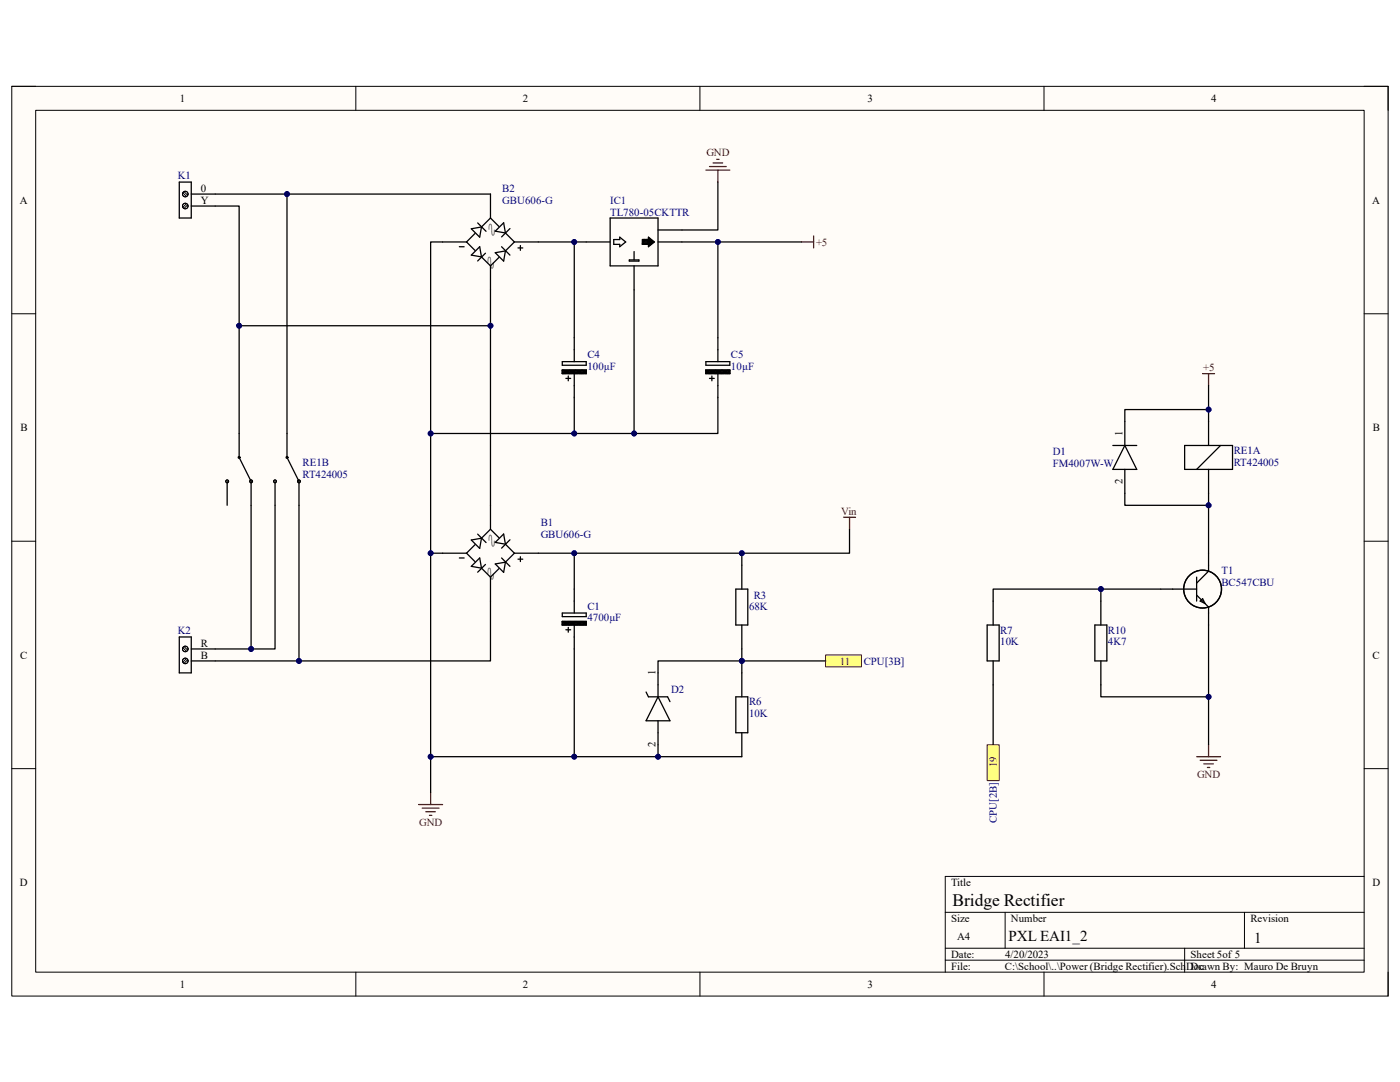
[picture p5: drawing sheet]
<svg xmlns="http://www.w3.org/2000/svg" width="279mm" height="216mm" viewBox="0 0 279 216" stroke-linecap="round" stroke-linejoin="round" font-family="sans-serif">
<path d="M2.3 17.2h274.7v181.6h-274.7z" fill-rule="evenodd" fill="#fffcf8"/>
<path d="M2.3 17.2h274.7v181.6h-274.7z" fill="none" stroke="#000" stroke-width=".2"/>
<path d="M7.1 22h265.1v172h-265.1z" fill-rule="evenodd" fill="#fffcf8"/>
<g fill="none" stroke="#000" stroke-width=".2">
<path d="M2.3 17.2h4.8M71 17.2v4.8M139.7 17.2v4.8M208.4 17.2v4.8M272.2 17.2h4.8v4.8M7.1 22h265.1v172h-265.1zM36.5 38.5l.7 .7M36.7 38.2l.8 .8M37.2 40.6l-.7 .8M37.5 40.9l-.8 .7M2.3 62.6h4.8M272.2 62.6h4.8"/>
<path d="M2.3 108h4.8M272.2 108h4.8M36.5 129.2l.7 .8M36.7 129l.8 .7M37.2 131.4l-.7 .7M37.5 131.6l-.8 .8M2.3 153.4h4.8M272.2 153.4h4.8M272.2 174.9h-83.6v19.1M71 194v4.8M139.7 194v4.8M188.6 182h83.6"/>
<path d="M188.6 189.2h83.6M188.6 191.6h83.6M200.6 182v7.2M208.4 194v4.8M236.4 189.2v4.8M248.4 182v7.2M277 194v4.8"/>
<circle cx="37" cy="38.7" r=".56"/>
<circle cx="37" cy="41.1" r=".56"/>
<circle cx="45.3" cy="96.1" r=".29"/>
<circle cx="50.1" cy="96.1" r=".29"/>
<circle cx="54.9" cy="96.1" r=".29"/>
<circle cx="59.7" cy="96.1" r=".29"/>
<circle cx="37" cy="131.9" r=".56"/>
<circle cx="37" cy="129.5" r=".56"/>
</g>
<g fill="none" stroke="#000" stroke-width=".25">
<path d="M35.8 36.3h2.4v7.2h-2.4zM38.2 38.7h4.7M97.9 38.7v4.8M38.2 41.1h4.7M88.3 48.3h4.8M91.7 49.2h.9M93.1 48.3l1.7 1.7M94.1 45.7l2-.4-.4 2zM94.1 50.9l1.6-1.7 .4 2.1zM94.8 46.6l-1.7 1.7M95.3 44.5l1.7 1.7M96.1 51.3l1.8 1.8"/>
<path d="M96.9 50.5l-1.6 1.6M97.9 53.1v4.7M97.9 43.5l-1.8 1.8M97.9 43.5l1.7 1.7M98.8 50.4l2.1-.3-.4 2zM98.8 46.1l1.7-1.6 .4 2zM99.6 51.4l-1.7 1.7M100.1 49.2l1.7 1.7M100.9 46.5l1.8 1.8M101.8 45.6l-1.7 1.7M102.7 48.3h4.7M102.7 48.3l-1.8 1.8"/>
<path d="M103.4 49.5h.9M103.9 49v1M117 48.3h4.8M121.8 43.5h9.5v9.6h-9.5zM122.5 47.8h1.2v-.5l1.2 1-1.2 .9v-.4h-1.2zM125.6 51.9h1.9v.2h-1.9zM126.5 50.2v1.7M126.5 53.1v4.7M128.2 47.8h1.7v1h-1.7zM128.2 48.5h1.9M128.5 48.3h1.9M128.5 47.8v1"/>
<path d="M128.5 48h1.2M128.7 47.8v1M128.9 47.8v1M129.2 47.8v1M129.4 47.3l1.2 1-1.2 .9zM129.4 47.6h.3v1.4M129.9 48h.2M130.1 48v.5M130.1 48l.3 .3M130.4 48.3l-.3 .2M131.3 48.3h4.8M131.3 45.9h4.8"/>
<path d="M112.2 72.2h4.8v.7h-4.8zM112.2 73.8v.8M112.2 74.6l.3-.8 .2 .8 .2-.8 .3 .8 .2-.8 .2 .8 .3-.8 .2 .8 .3-.8 .2 .8M112.2 73.8l.3 .8 .2-.8 .2 .8 .3-.8 .2 .8 .2-.8 .3 .8 .2-.8 .3 .8 .2-.8 .2 .8 .3-.8 .2 .8 .3-.8 .2 .8 .2-.8 .3 .8 .2-.8 .3 .8 .2-.8M112.2 73.8h4.8M112.2 74.6h4.8M112.9 75.5h1M113.4 75v1M114.6 67.4v4.8M114.6 74.6v4.7M114.6 74.6l.2-.8 .3 .8 .2-.8 .3 .8 .2-.8 .2 .8 .3-.8 .2 .8 .3-.8 .2 .8M117 73.8v.8"/>
<path d="M140.9 72.2h4.8v.7h-4.8zM140.9 73.8h4.8M140.9 74.6h4.8M140.9 73.8v.8M140.9 74.6l.2-.8 .3 .8 .2-.8 .2 .8 .3-.8 .2 .8 .2-.8 .3 .8 .2-.8 .3 .8M140.9 73.8l.2 .8 .3-.8 .2 .8 .2-.8 .3 .8 .2-.8 .2 .8 .3-.8 .2 .8 .3-.8 .2 .8 .2-.8 .3 .8 .2-.8 .3 .8 .2-.8 .2 .8 .3-.8 .2 .8 .3-.8M141.6 75.5h.9M142.1 75v1M143.3 67.4v4.8M143.3 74.6v4.7M143.3 74.6l.2-.8 .2 .8 .3-.8 .2 .8 .3-.8 .2 .8 .2-.8 .3 .8 .2-.8 .3 .8M145.7 73.8v.8"/>
<path d="M45.3 96v4.8M47.7 86.5v4.8l2.4 4.7v4.8M47.9 91.3l-.2-.2-.2 .2 .2 .2 .2-.2M54.9 96v4.8M57.3 86.5v4.8l2.4 4.7v4.8M57.5 91.3l-.2-.2-.2 .2 .2 .2 .2-.2M222.1 88.9h4.8M224.5 88.9l2.4 4.8h-4.8zM224.5 84.1v4.8M224.5 93.7v4.7M236.4 88.9h9.6v4.8h-9.6zM241.2 84.1v4.8"/>
<path d="M241.2 93.7v4.7M243.6 88.9l-4.8 4.8M88.3 110.4h4.8M91.7 111.3h.9M93.1 110.4l1.7 1.7M94.1 107.8l2-.4-.4 2zM94.8 108.7l-1.7 1.7M95.3 106.6l1.7 1.7M95.7 111.3l.4 2.1-2-.4zM96.1 113.4l1.8 1.8M96.9 112.6l-1.6 1.6M97.9 100.8v4.8"/>
<path d="M97.9 115.2v4.7M97.9 105.6l-1.8 1.8M97.9 105.6l1.7 1.7M98.8 112.5l2.1-.3-.4 2zM98.8 108.2l1.7-1.6 .4 2zM99.6 113.5l-1.7 1.7M100.1 111.3l1.7 1.7M100.9 108.6l1.8 1.8M101.8 107.7l-1.7 1.7M102.7 110.4h4.7M102.7 110.4l-1.8 1.8M103.4 111.6h.9"/>
<path d="M103.9 111.1v1M198.2 119.9v4.8M219.7 119.9v4.8M231.6 117.5h7.2M238.8 118.7l2.4 2.4v3.6M238.8 115.2v4.7M239.5 119.9l.5-.4 .5 .9zM241.2 110.4v3.6l-2.4 2.4M35.8 127.1h2.4v7.2h-2.4zM38.2 131.9h4.7M38.2 129.5h4.7M197 124.7h2.4v7.2h-2.4z"/>
<path d="M198.2 131.9v4.8M218.5 124.7h2.4v7.2h-2.4zM219.7 131.9v4.8"/>
<circle cx="240" cy="117.5" r="3.8"/>
</g>
<g fill="none" stroke="#800000" stroke-width=".25">
<path d="M140.9 33.9h4.8M141.6 33.2h3.3M142.3 32.5h1.9M143 31.8h.5M143.3 33.9v2.4M160 48.3h2.4M162.4 47.1v2.4M240 74.6h2.4M241.2 74.6v2.3M238.8 151h4.8M239.5 151.7h3.4M240.2 152.4h2"/>
<path d="M241 153.1h.4M241.2 148.6v2.4"/>
</g>
<path d="M197 148.6h2.4v7.2h-2.4z" fill-rule="evenodd" fill="#ffff80"/>
<path d="M197 148.6h2.4v7.2h-2.4z" fill="none" stroke="#800000" stroke-width=".2"/>
<path d="M85.9 158.2v2.3M83.6 160.5h4.7M84.3 161.3h3.3M85 162h1.9M85.7 162.7h.5" fill="none" stroke="#800000" stroke-width=".25"/>
<g fill="none" stroke="#000" stroke-width=".25">
<path d="M114.6 117.5v4.8M146.8 117.5h2.4v7.2h-2.4zM148 112.8v4.7M112.2 122.3h4.8v.7h-4.8zM112.2 124v.7M112.2 124.7h4.8M112.2 124h4.8M112.2 124.7l.3-.7 .2 .7 .2-.7 .3 .7 .2-.7 .2 .7 .3-.7 .2 .7 .3-.7 .2 .7M112.2 124l.3 .7 .2-.7 .2 .7 .3-.7 .2 .7 .2-.7 .3 .7 .2-.7 .3 .7 .2-.7 .2 .7 .3-.7 .2 .7 .3-.7 .2 .7 .2-.7 .3 .7 .2-.7 .3 .7 .2-.7M112.9 125.7h1M113.4 125.2v.9M114.6 124.7v4.8"/>
<path d="M114.6 124.7l.2-.7 .3 .7 .2-.7 .3 .7 .2-.7 .2 .7 .3-.7 .2 .7 .3-.7 .2 .7M117 124v.7M146.8 139h2.4v7.2h-2.4zM148 124.7v4.8M148 134.3v4.7M148 146.2v4.8"/>
</g>
<path d="M164.8 130.7h7.1v2.4h-7.1z" fill-rule="evenodd" fill="#ffff80"/>
<path d="M164.8 130.7h7.1v2.4h-7.1z" fill="none" stroke="#800000" stroke-width=".2"/>
<path d="M168.3 103.2h2.4M169.5 103.2v2.4" fill="none" stroke="#800000" stroke-width=".25"/>
<path d="M42.9 38.7h55M128.9 138.1l.5 .9h3.8l.5 1M131.3 134.3v4.7M131.3 139l2.4 4.8h-4.8zM131.3 143.8v4.8" fill="none" stroke="#000" stroke-width=".25"/>
<circle cx="57.3" cy="38.7" r=".48" fill="#000080"/>
<circle cx="57.3" cy="38.7" r=".48" fill="none" stroke="#000080" stroke-width=".2"/>
<path d="M107.4 48.3h9.6" fill="none" stroke="#000" stroke-width=".25"/>
<circle cx="114.6" cy="48.3" r=".48" fill="#000080"/>
<circle cx="114.6" cy="48.3" r=".48" fill="none" stroke="#000080" stroke-width=".2"/>
<path d="M143.3 36.3v9.6h-7.2M136.1 48.3h7.2v19.1" fill="none" stroke="#000" stroke-width=".25"/>
<circle cx="143.3" cy="48.3" r=".48" fill="#000080"/>
<circle cx="143.3" cy="48.3" r=".48" fill="none" stroke="#000080" stroke-width=".2"/>
<path d="M114.6 48.3v19.1" fill="none" stroke="#000" stroke-width=".25"/>
<circle cx="114.6" cy="48.3" r=".48" fill="#000080"/>
<circle cx="114.6" cy="48.3" r=".48" fill="none" stroke="#000080" stroke-width=".2"/>
<path d="M143.3 48.3h16.7" fill="none" stroke="#000" stroke-width=".25"/>
<circle cx="143.3" cy="48.3" r=".48" fill="#000080"/>
<circle cx="143.3" cy="48.3" r=".48" fill="none" stroke="#000080" stroke-width=".2"/>
<path d="M114.6 79.3v7.2h28.7v-7.2" fill="none" stroke="#000" stroke-width=".25"/>
<circle cx="126.5" cy="86.5" r=".48" fill="#000080"/>
<circle cx="126.5" cy="86.5" r=".48" fill="none" stroke="#000080" stroke-width=".2"/>
<circle cx="114.6" cy="86.5" r=".48" fill="#000080"/>
<circle cx="114.6" cy="86.5" r=".48" fill="none" stroke="#000080" stroke-width=".2"/>
<path d="M126.5 57.8v28.7" fill="none" stroke="#000" stroke-width=".25"/>
<circle cx="126.5" cy="86.5" r=".48" fill="#000080"/>
<circle cx="126.5" cy="86.5" r=".48" fill="none" stroke="#000080" stroke-width=".2"/>
<path d="M97.9 57.8v43" fill="none" stroke="#000" stroke-width=".25"/>
<circle cx="97.9" cy="65" r=".48" fill="#000080"/>
<circle cx="97.9" cy="65" r=".48" fill="none" stroke="#000080" stroke-width=".2"/>
<path d="M88.3 48.3h-2.4v38.2h28.7" fill="none" stroke="#000" stroke-width=".25"/>
<circle cx="114.6" cy="86.5" r=".48" fill="#000080"/>
<circle cx="114.6" cy="86.5" r=".48" fill="none" stroke="#000080" stroke-width=".2"/>
<circle cx="85.9" cy="86.5" r=".48" fill="#000080"/>
<circle cx="85.9" cy="86.5" r=".48" fill="none" stroke="#000080" stroke-width=".2"/>
<path d="M241.2 76.9v7.2" fill="none" stroke="#000" stroke-width=".25"/>
<circle cx="241.2" cy="81.7" r=".48" fill="#000080"/>
<circle cx="241.2" cy="81.7" r=".48" fill="none" stroke="#000080" stroke-width=".2"/>
<path d="M241.2 81.7h-16.7v2.4" fill="none" stroke="#000" stroke-width=".25"/>
<circle cx="241.2" cy="81.7" r=".48" fill="#000080"/>
<circle cx="241.2" cy="81.7" r=".48" fill="none" stroke="#000080" stroke-width=".2"/>
<path d="M224.5 98.4v2.4h16.7v-2.4" fill="none" stroke="#000" stroke-width=".25"/>
<circle cx="241.2" cy="100.8" r=".48" fill="#000080"/>
<circle cx="241.2" cy="100.8" r=".48" fill="none" stroke="#000080" stroke-width=".2"/>
<path d="M241.2 100.8v9.6" fill="none" stroke="#000" stroke-width=".25"/>
<circle cx="241.2" cy="100.8" r=".48" fill="#000080"/>
<circle cx="241.2" cy="100.8" r=".48" fill="none" stroke="#000080" stroke-width=".2"/>
<path d="M241.2 124.7v23.9" fill="none" stroke="#000" stroke-width=".25"/>
<circle cx="241.2" cy="139" r=".48" fill="#000080"/>
<circle cx="241.2" cy="139" r=".48" fill="none" stroke="#000080" stroke-width=".2"/>
<path d="M219.7 136.7v2.3h21.5" fill="none" stroke="#000" stroke-width=".25"/>
<circle cx="241.2" cy="139" r=".48" fill="#000080"/>
<circle cx="241.2" cy="139" r=".48" fill="none" stroke="#000080" stroke-width=".2"/>
<path d="M231.6 117.5h-11.9v2.4" fill="none" stroke="#000" stroke-width=".25"/>
<circle cx="219.7" cy="117.5" r=".48" fill="#000080"/>
<circle cx="219.7" cy="117.5" r=".48" fill="none" stroke="#000080" stroke-width=".2"/>
<path d="M219.7 117.5h-21.5v2.4" fill="none" stroke="#000" stroke-width=".25"/>
<circle cx="219.7" cy="117.5" r=".48" fill="#000080"/>
<circle cx="219.7" cy="117.5" r=".48" fill="none" stroke="#000080" stroke-width=".2"/>
<path d="M57.3 38.7v47.8M198.2 136.7v11.9" fill="none" stroke="#000" stroke-width=".25"/>
<circle cx="57.3" cy="38.7" r=".48" fill="#000080"/>
<circle cx="57.3" cy="38.7" r=".48" fill="none" stroke="#000080" stroke-width=".2"/>
<path d="M47.7 65h50.2" fill="none" stroke="#000" stroke-width=".25"/>
<circle cx="97.9" cy="65" r=".48" fill="#000080"/>
<circle cx="97.9" cy="65" r=".48" fill="none" stroke="#000080" stroke-width=".2"/>
<circle cx="47.7" cy="65" r=".48" fill="#000080"/>
<circle cx="47.7" cy="65" r=".48" fill="none" stroke="#000080" stroke-width=".2"/>
<path d="M42.9 41.1h4.8v45.4" fill="none" stroke="#000" stroke-width=".25"/>
<circle cx="47.7" cy="65" r=".48" fill="#000080"/>
<circle cx="47.7" cy="65" r=".48" fill="none" stroke="#000080" stroke-width=".2"/>
<path d="M50.1 100.8v28.7h-7.2" fill="none" stroke="#000" stroke-width=".25"/>
<circle cx="50.1" cy="129.5" r=".48" fill="#000080"/>
<circle cx="50.1" cy="129.5" r=".48" fill="none" stroke="#000080" stroke-width=".2"/>
<path d="M59.7 100.8v31.1h-16.8" fill="none" stroke="#000" stroke-width=".25"/>
<circle cx="59.7" cy="131.9" r=".48" fill="#000080"/>
<circle cx="59.7" cy="131.9" r=".48" fill="none" stroke="#000080" stroke-width=".2"/>
<path d="M54.9 100.8v28.7h-4.8" fill="none" stroke="#000" stroke-width=".25"/>
<circle cx="50.1" cy="129.5" r=".48" fill="#000080"/>
<circle cx="50.1" cy="129.5" r=".48" fill="none" stroke="#000080" stroke-width=".2"/>
<path d="M97.9 119.9v12h-38.2" fill="none" stroke="#000" stroke-width=".25"/>
<circle cx="59.7" cy="131.9" r=".48" fill="#000080"/>
<circle cx="59.7" cy="131.9" r=".48" fill="none" stroke="#000080" stroke-width=".2"/>
<path d="M107.4 110.4h7.2v7.1" fill="none" stroke="#000" stroke-width=".25"/>
<circle cx="114.6" cy="110.4" r=".48" fill="#000080"/>
<circle cx="114.6" cy="110.4" r=".48" fill="none" stroke="#000080" stroke-width=".2"/>
<path d="M114.6 129.5v21.5h-28.7" fill="none" stroke="#000" stroke-width=".25"/>
<circle cx="114.6" cy="151" r=".48" fill="#000080"/>
<circle cx="114.6" cy="151" r=".48" fill="none" stroke="#000080" stroke-width=".2"/>
<circle cx="85.9" cy="151" r=".48" fill="#000080"/>
<circle cx="85.9" cy="151" r=".48" fill="none" stroke="#000080" stroke-width=".2"/>
<path d="M131.3 148.6v2.4h-16.7" fill="none" stroke="#000" stroke-width=".25"/>
<circle cx="131.3" cy="151" r=".48" fill="#000080"/>
<circle cx="131.3" cy="151" r=".48" fill="none" stroke="#000080" stroke-width=".2"/>
<circle cx="114.6" cy="151" r=".48" fill="#000080"/>
<circle cx="114.6" cy="151" r=".48" fill="none" stroke="#000080" stroke-width=".2"/>
<path d="M85.9 86.5v23.9" fill="none" stroke="#000" stroke-width=".25"/>
<circle cx="85.9" cy="110.4" r=".48" fill="#000080"/>
<circle cx="85.9" cy="110.4" r=".48" fill="none" stroke="#000080" stroke-width=".2"/>
<circle cx="85.9" cy="86.5" r=".48" fill="#000080"/>
<circle cx="85.9" cy="86.5" r=".48" fill="none" stroke="#000080" stroke-width=".2"/>
<path d="M114.6 110.4h33.4v2.4" fill="none" stroke="#000" stroke-width=".25"/>
<circle cx="114.6" cy="110.4" r=".48" fill="#000080"/>
<circle cx="114.6" cy="110.4" r=".48" fill="none" stroke="#000080" stroke-width=".2"/>
<circle cx="148" cy="110.4" r=".48" fill="#000080"/>
<circle cx="148" cy="110.4" r=".48" fill="none" stroke="#000080" stroke-width=".2"/>
<path d="M148 129.5v4.8" fill="none" stroke="#000" stroke-width=".25"/>
<circle cx="148" cy="131.9" r=".48" fill="#000080"/>
<circle cx="148" cy="131.9" r=".48" fill="none" stroke="#000080" stroke-width=".2"/>
<path d="M131.3 151h16.7" fill="none" stroke="#000" stroke-width=".25"/>
<circle cx="131.3" cy="151" r=".48" fill="#000080"/>
<circle cx="131.3" cy="151" r=".48" fill="none" stroke="#000080" stroke-width=".2"/>
<path d="M88.3 110.4h-2.4v47.8" fill="none" stroke="#000" stroke-width=".25"/>
<circle cx="85.9" cy="151" r=".48" fill="#000080"/>
<circle cx="85.9" cy="151" r=".48" fill="none" stroke="#000080" stroke-width=".2"/>
<circle cx="85.9" cy="110.4" r=".48" fill="#000080"/>
<circle cx="85.9" cy="110.4" r=".48" fill="none" stroke="#000080" stroke-width=".2"/>
<path d="M148 131.9h-16.7v2.4" fill="none" stroke="#000" stroke-width=".25"/>
<circle cx="148" cy="131.9" r=".48" fill="#000080"/>
<circle cx="148" cy="131.9" r=".48" fill="none" stroke="#000080" stroke-width=".2"/>
<path d="M148 131.9h16.8" fill="none" stroke="#000" stroke-width=".25"/>
<circle cx="148" cy="131.9" r=".48" fill="#000080"/>
<circle cx="148" cy="131.9" r=".48" fill="none" stroke="#000080" stroke-width=".2"/>
<path d="M169.5 105.6v4.8h-21.5" fill="none" stroke="#000" stroke-width=".25"/>
<circle cx="148" cy="110.4" r=".48" fill="#000080"/>
<circle cx="148" cy="110.4" r=".48" fill="none" stroke="#000080" stroke-width=".2"/>
<text font-size="3.5" x="190.1" y="180.8">Bridge Rectifier</text>
<g font-size="3">
<text x="201.3" y="187.8">PXL EAI1_2</text>
<text x="250.3" y="188.1">1</text>
</g>
<g font-size="2.6">
<text x="98.8" y="44.8" transform="rotate(-180 98.8 44.8)">∿</text>
<text x="98.6" y="51.5" transform="rotate(-180 98.6 51.5)">∿</text>
<text x="98.8" y="106.9" transform="rotate(-180 98.8 106.9)">∿</text>
<text x="98.6" y="113.6" transform="rotate(-180 98.6 113.6)">∿</text>
</g>
<g font-size="2.2">
<text x="35.9" y="20.4">1</text>
<text x="104.4" y="20.4">2</text>
<text x="173.1" y="20.4">3</text>
<text x="241.7" y="20.4">4</text>
<text x="3.9" y="40.6">A</text>
<text x="40" y="40.6">Y</text>
<text x="40" y="38.3">0</text>
<text x="273.9" y="40.6">A</text>
<text x="4.1" y="86">B</text>
<text x="224" y="87" transform="rotate(-90 224 87)">1</text>
<text x="274" y="86">B</text>
<text x="224" y="96.6" transform="rotate(-90 224 96.6)">2</text>
<text x="4" y="131.4">C</text>
<text x="40" y="131.4">B</text>
<text x="40" y="129">R</text>
<text x="273.9" y="131.4">C</text>
<text x="130.9" y="134.7" transform="rotate(-90 130.9 134.7)">1</text>
<text x="130.9" y="149.1" transform="rotate(-90 130.9 149.1)">2</text>
<text x="4" y="176.8">D</text>
<text x="189.8" y="176.8">Title</text>
<text x="273.9" y="176.8">D</text>
<text x="189.8" y="184">Size</text>
<text x="201.8" y="184">Number</text>
<text x="249.6" y="184">Revision</text>
<text x="189.8" y="191.1">Date:</text>
<text x="191" y="187.5">A4</text>
<text x="200.6" y="191.1">4/20/2023</text>
<text x="237.6" y="191.1">Sheet 5of 5</text>
<text x="35.9" y="197.1">1</text>
<text x="104.4" y="197.1">2</text>
<text x="173.1" y="197.1">3</text>
<text x="189.8" y="193.5">File:</text>
<text x="200.6" y="193.5">C:\School\..\Power (Bridge Rectifier).SchDoc</text>
<text x="237.6" y="193.5">Drawn By: Mauro De Bruyn</text>
<text x="241.7" y="197.1">4</text>
</g>
<g font-size="2.2" fill="#000080">
<text x="35.5" y="35.6">K1</text>
<text x="100.2" y="38.3">B2</text>
<text x="100.2" y="40.6">GBU606-G</text>
<text x="121.8" y="40.6">IC1</text>
<text x="121.8" y="43.1">TL780-05CKTTR</text>
<text x="117.2" y="71.5">C4</text>
<text x="145.9" y="71.5">C5</text>
<text x="117.2" y="73.9">100µF</text>
<text x="145.9" y="73.9">10µF</text>
<text x="60.4" y="93">RE1B</text>
<text x="60.4" y="95.3">RT424005</text>
<text x="210.1" y="90.8">D1</text>
<text x="210.1" y="93.2">FM4007W-W</text>
<text x="246.2" y="90.6">RE1A</text>
<text x="246.2" y="93">RT424005</text>
<text x="107.9" y="104.9">B1</text>
<text x="107.9" y="107.3">GBU606-G</text>
<text x="150.4" y="119.5">R3</text>
<text x="243.8" y="114.5">T1</text>
<text x="243.8" y="116.8">BC547CBU</text>
<text x="117.2" y="121.6">C1</text>
<text x="117.2" y="124">4700µF</text>
<text x="149.5" y="121.6">68K</text>
<text x="35.5" y="126.4">K2</text>
<text x="199.6" y="126.4">R7</text>
<text x="199.6" y="128.8">10K</text>
<text x="221.1" y="126.4">R10</text>
<text x="221.1" y="128.8">4K7</text>
<text x="172.4" y="132.6">CPU[3B]</text>
<text x="133.9" y="138.3">D2</text>
<text x="149.5" y="140.7">R6</text>
<text x="149.5" y="143.1">10K</text>
<text x="198.9" y="164.2" transform="rotate(-90 198.9 164.2)">CPU[2B]</text>
</g>
<g font-size="2.2" fill="#800000">
<text x="141" y="31.1">GND</text>
<text x="162.9" y="49">+5</text>
<text x="240.1" y="74.1">+5</text>
<text x="167.9" y="102.7">Vin</text>
<text x="167.6" y="132.6">11</text>
<text x="198.9" y="153" transform="rotate(-90 198.9 153)">19</text>
<text x="238.9" y="155.3">GND</text>
<text x="83.7" y="164.8">GND</text>
</g>
</svg>
